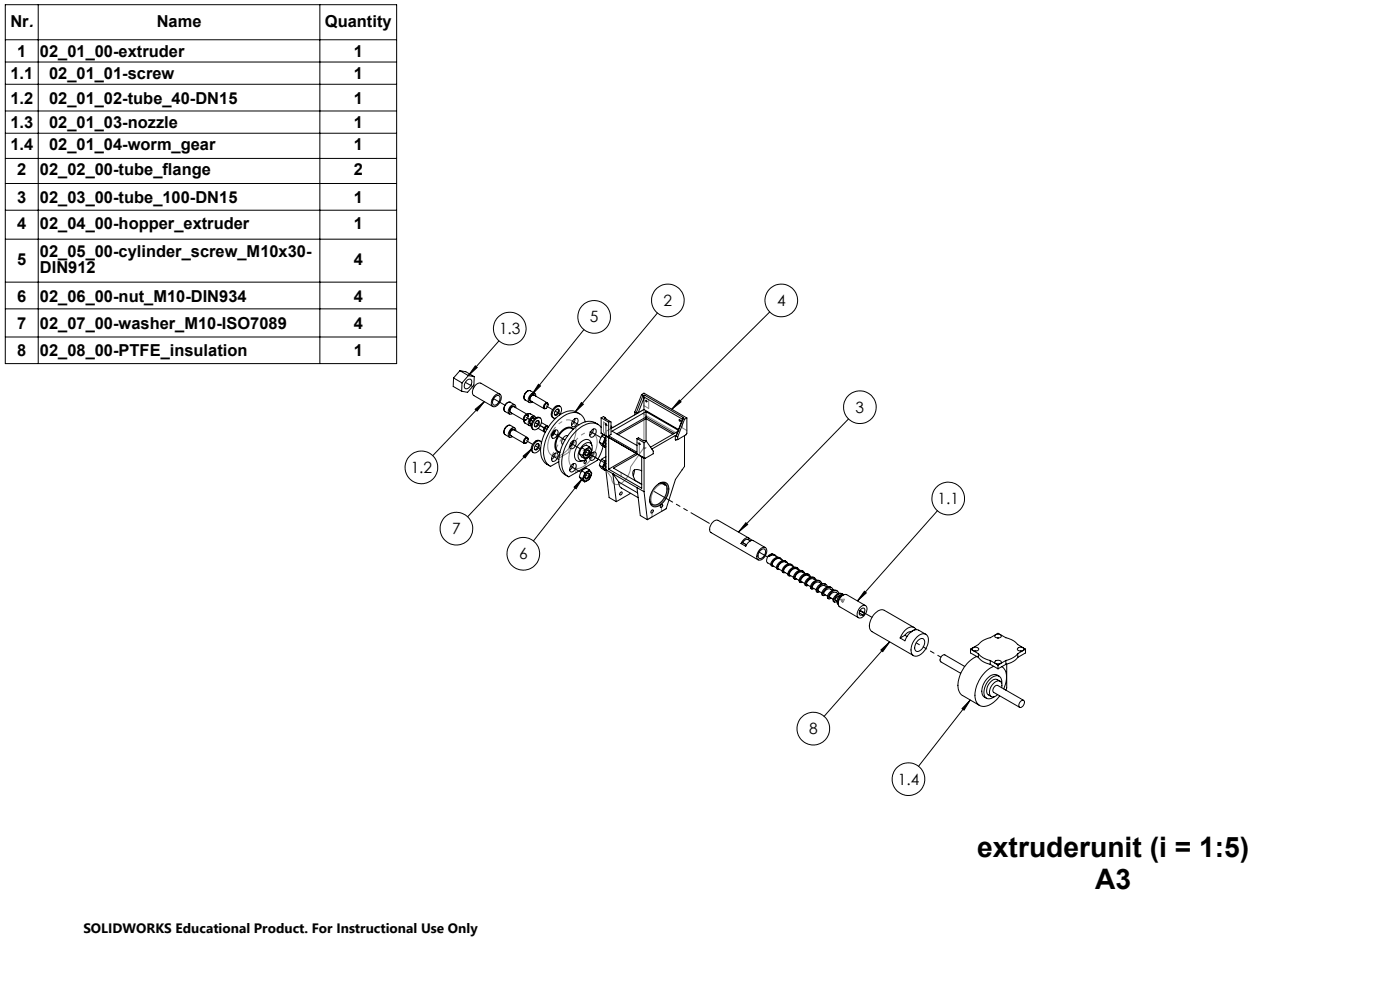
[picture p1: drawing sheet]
<svg xmlns="http://www.w3.org/2000/svg" width="420mm" height="297mm" viewBox="0 0 420 297" stroke-linecap="round" stroke-linejoin="round" font-family="sans-serif">
<g fill="none" stroke="#000" stroke-width=".3">
<path d="M1.6 1.4h117.4v107.6h-117.4zM1.6 18.6h117.4M1.6 11.9h117.4M11.5 1.4v107.6M96 1.4v107.6M1.6 25.3h117.4M1.6 33.3h117.4M1.6 39.9h117.4M1.6 47.5h117.4M1.6 55h117.4M1.6 63h117.4M1.6 71.7h117.4"/>
<path d="M1.6 84.6h117.4M1.6 92.6h117.4M175.2 98.8l-15.6 19.4M197.2 93.8l-24.8 29.8M230.9 93.5l-29.4 29.2M1.6 101h117.4M136.1 113.3l2.5 1.5M136.1 113.3l-.1 2.5 2.5 1.5M138 111.1l-1.9 2.2M138 111.1l2.5 1.5M138 111.1l1.7 .3 2.6 1.5M138.6 114.8l-.1 2.5"/>
<path d="M140.1 113.9a.83 .83 0 0 1 1.2-.1 .83 .83 0 0 1 .2 1.1 1.6 1.6 0 0 1-2 1.5 1.98 1.98 0 0 1 .6-2.5zM140.5 112.6l-1.9 2.2M140.5 112.6l1.8 .3M142.3 112.9l-.1 2.5-1.9 2.2-1.8-.3M142.6 109.6l.6 .5-2.7 2.5zM148.2 118.8a1.1 1.1 0 0 1 1.3-.8 1.1 1.1 0 0 1 .9 1.2 2.73 2.73 0 0 1-2.4 2.7 2.03 2.03 0 0 1 .2-3.1zM148.3 119.2a.91 .91 0 0 1 .8-.7 .91 .91 0 0 1 .9 .6 1.9 1.9 0 0 1-2 2.2 1.75 1.75 0 0 1 .3-2.1zM149.7 102.2l-9.2 10.4M150 118.1l-5.7-3.2a2.46 2.46 0 0 0-2.1 3.7l5.6 3.2M157.6 119.9l1.2 .7M159.1 117.1a1.76 1.76 0 0 0-1.6 .9 1.76 1.76 0 0 0 .1 1.9M160.1 118.4a1.15 1.15 0 0 0-.9 1.7"/>
<path d="M160.1 118.4h.1M160.2 118.4l4 2.4M160.3 118.5l-.1-.1a1.13 1.13 0 0 0-1.1 .5 1.13 1.13 0 0 0 .1 1.3h.1M160.4 117.9l-1.3-.8a1.83 1.83 0 0 0-1.5 2.8M160.7 118.7a.82 .82 0 0 0-.6-1 .82 .82 0 0 0-1 .6 1.4 1.4 0 0 0-.1 2.4l.7-.2M161.5 115.2l.6 .5-2.5 2.5zM192.5 118.2l.4 .3M192.5 118.2l.7-.4 12.9 7.5M192.5 118.2l-2.1 5.3M192.9 118.5l-2 5.3M193 118.9l11.8 6.8M193 118.9l.2 .4"/>
<path d="M193.2 119.3v3.4M193.2 119.3l-1.7 4.4M193.4 118.5h-.5M193.4 118.5l11.6 6.6M193.4 118.5l-.4 .4M193.7 119.9l.3 .2v.4l-.3-.3zM203.8 119.9l.5 .5-2.8 2.3zM142.6 122.7l2.7-2.3-2.2 2.8zM145.3 120.4l-15.5 16.2M151.6 130.3l1.2 .7M151.6 123.4l1.2 .7M153.1 127.5a1.76 1.76 0 0 0-1.7 .9 1.76 1.76 0 0 0 .2 1.9"/>
<path d="M153.1 120.6a1.76 1.76 0 0 0-1.7 .9 1.76 1.76 0 0 0 .2 1.9M153.1 120.6a1.84 1.84 0 0 0-1.5 2.8M153.1 120.6l1.3 .7M153.2 130.5h.1M153.2 130.5a1.13 1.13 0 0 1 1-1.7l4 2.3M153.2 130.5l4 2.4M154.3 128.9a1.11 1.11 0 0 0-1.2 .3 1.11 1.11 0 0 0-.1 1.3l.3 .1M154.3 122a1.04 1.04 0 0 0-1.2 .1 1.04 1.04 0 0 0-.2 1.2l.4 .4M154.4 128.2l-1.3-.7a1.84 1.84 0 0 0-1.5 2.8M154.7 129.1a.82 .82 0 0 0-.6-1 .82 .82 0 0 0-1 .6 1.41 1.41 0 0 0-.1 2.4l.7-.3M154.7 122.2a.8 .8 0 0 0-.5-1 .8 .8 0 0 0-1 .5 1.51 1.51 0 0 0-.2 2.4l.7-.2M157 136.7l2.7-2.3-2.2 2.8z"/>
<path d="M157.2 125.9v.6l.4 .3M157.2 125.9l.4 .9M157.5 131.8a.54 .54 0 0 1 .8-.4 .54 .54 0 0 1 0 .9 .51 .51 0 0 1-.6 .5 .51 .51 0 0 1-.4-.6zM157.6 126.8l1.2 .8M157.6 124.7a.46 .46 0 0 1 .6-.3 .46 .46 0 0 1 .2 .7 .63 .63 0 0 1-.4 .7 .63 .63 0 0 1-.7-.2zM158.4 131.8a.56 .56 0 0 0-.4-.7 .56 .56 0 0 0-.7 .4 .71 .71 0 0 0-.3 .8 .71 .71 0 0 0 .6 .6l.3-.2M158.4 124.8a.53 .53 0 0 0-.3-.7 .53 .53 0 0 0-.7 .4 .78 .78 0 0 0-.4 .8 .78 .78 0 0 0 .6 .7l.3-.2M159.1 124l-.9 .2M159.2 127.1h.1M159.2 127.1l.2 .1M159.2 120.1l4 2.4M159.2 120.1v.1"/>
<path d="M159.7 134.4l-19.4 20.5M160.1 125.3a1.17 1.17 0 0 0-.9 1.8M160.1 125.3h.1M160.2 125.3l.2 .2M160.3 125.4a1.06 1.06 0 0 0-1.3 .4 1.06 1.06 0 0 0 .2 1.3h.1M160.4 124.8l-1.4-.8-.8 .2-4-2.3a1.14 1.14 0 0 0-1 1.7l4 2.3M160.4 127.8h.1M160.5 125.8a1.04 1.04 0 0 1 1.5-.6 1.04 1.04 0 0 1 .4 1.5 2.12 2.12 0 0 1-2.4 2 2.29 2.29 0 0 1 .5-2.9zM160.7 126.5a.62 .62 0 0 1 .9-.4 .62 .62 0 0 1 .1 1 .81 .81 0 0 1-.5 .7 .81 .81 0 0 1-.9-.2zM160.7 125.2a.83 .83 0 0 0-.8-.5 .83 .83 0 0 0-.8 .6 1.41 1.41 0 0 0-.1 2.3h.3M160.9 133.2a.58 .58 0 0 1 .8-.1 .58 .58 0 0 1 0 .9 .81 .81 0 0 1-.5 .7 .81 .81 0 0 1-.9-.1l.1-.7zM161.4 126v.1"/>
<path d="M161.4 126a1.43 1.43 0 0 1-1 1.8M161.4 133a1.43 1.43 0 0 1-1 1.7M161.4 128.4l1.8 1M162.1 125.3a1.55 1.55 0 0 0-2.3 .9 1.58 1.58 0 0 0 .3 2.5M162.1 132.2a1.88 1.88 0 0 0-2.6 1.6 1.32 1.32 0 0 0 .6 1.9M162.4 132.7a.98 .98 0 0 0-.9-.6 .98 .98 0 0 0-1 .6 2.05 2.05 0 0 0-.3 3 2.11 2.11 0 0 0 2-1.5M162.4 126.6l1.8 1.1M163.3 128.1a.55 .55 0 0 1 .6-.5 .55 .55 0 0 1 .5 .5 .74 .74 0 0 0-1 .3 .74 .74 0 0 0 .3 1 .52 .52 0 0 1-.7-.2 .52 .52 0 0 1 .1-.7zM163.7 121.2a.44 .44 0 0 1 .6-.2 .44 .44 0 0 1 .1 .7 .58 .58 0 0 1-.4 .6 .58 .58 0 0 1-.7-.3zM164.4 121.4a.56 .56 0 0 0-.4-.8 .56 .56 0 0 0-.7 .5 .71 .71 0 0 0-.3 .8 .71 .71 0 0 0 .6 .6l.3-.2M166.1 136.1a.79 .79 0 0 1 1.2-.2 .79 .79 0 0 1 0 1.3 1.04 1.04 0 0 1-.7 .9 1.04 1.04 0 0 1-1.1-.2v-.7zM166.1 129.2a.79 .79 0 0 1 1.2-.2 .79 .79 0 0 1 0 1.2 1.04 1.04 0 0 1-.7 1 1.04 1.04 0 0 1-1.1-.2v-.7z"/>
<path d="M166.3 129l-.8 1.5M166.5 129.3l-.7 1.3M166.5 128.9a2.11 2.11 0 0 1-1 1.9M166.5 135.9a2.23 2.23 0 0 1-1 1.8M166.7 123a.62 .62 0 0 1 .9-.4 .62 .62 0 0 1 .1 1 .81 .81 0 0 1-.5 .7 .81 .81 0 0 1-.9-.1zM167.4 122.6a1.38 1.38 0 0 1-1 1.7M167.9 124.4a1.79 1.79 0 0 0-.1-2.7 2.5 2.5 0 0 0-1.8 3.5l.7 .1M168.1 121.8a1.5 1.5 0 0 0-2.3 1 1.58 1.58 0 0 0 .3 2.5M170.3 130.6a1.76 1.76 0 0 0-1.5 2.6M171.3 132.6a.78 .78 0 0 1 .8-.6 .78 .78 0 0 1 .8 .6 1.46 1.46 0 0 1-1.8 1.7l-.1-.9zM171.6 139.3a.74 .74 0 0 1 1-.3 .74 .74 0 0 1 .2 1 1.33 1.33 0 0 1-1.7 1.3 1.77 1.77 0 0 1 .5-2zM171.9 126a.83 .83 0 0 1 1.2-.6 .83 .83 0 0 1 .2 1.3 1.07 1.07 0 0 1-.6 1.1 1.07 1.07 0 0 1-1.2-.2v-.8z"/>
<path d="M171.9 128.7a2.33 2.33 0 0 0-3.3 .7 5.2 5.2 0 0 0-1.5 5.6l.9 .5M172 132.2l-.9 1.6M172 132.1a2.16 2.16 0 0 1-1.1 1.8M172 139a2.06 2.06 0 0 1-1.1 1.9M172 128.7a1.97 1.97 0 0 0-2.9 0 5.9 5.9 0 0 0-2.4 6l.4 .6 .9 .4M172.5 125.4a2.11 2.11 0 0 1-1.1 1.9M173.8 136l.7 .9 .9 .6M173.8 136l.9 .5M173.9 124a5 5 0 0 0-6.5 .7 13.4 13.4 0 0 0-5.1 11.8 4.1 4.1 0 0 0 2.6 3.1M174.4 120.6l.6 .5-2.6 2.5zM174.5 134.2l-.7 1.8M174.5 134.2l.9 .5"/>
<path d="M174.7 136.5l.7 1M175.4 138.1l.3-.1a.48 .48 0 0 1 .1 .6 .48 .48 0 0 1-.6 .2zM175.4 134.7l-.7 1.8M175.6 126.4a3.6 3.6 0 0 0-5.6-2.2 13.4 13.4 0 0 0-6.8 12.8l.6 1.5 1.4 1.3 2.4-1.4M175.6 134.9a.88 .88 0 0 1 1.1-.6 .88 .88 0 0 1 .6 1.1 1.71 1.71 0 0 1-2 1.7 1.89 1.89 0 0 1 .3-2.2zM175.9 135.2a.6 .6 0 0 1 .9-.2 .6 .6 0 0 1 0 1 .65 .65 0 0 1-.6 .6 .65 .65 0 0 1-.7-.4zM176.2 135l.1-.1a.8 .8 0 0 1 .4 1 .8 .8 0 0 1-.8 .6l-.4-.4M176.8 133.9l-1.4 .8M176.8 133.9l.5 .6a1.91 1.91 0 0 1-.6 2.3l-1.3 .7M176.8 133.9l-.9-.5-1.4 .8M177.1 136.2a2.74 2.74 0 0 0 0-3.4 2.44 2.44 0 0 0-2.9 1.5 2.77 2.77 0 0 0-.1 3.7 2.29 2.29 0 0 0 2.5-1.2M177.6 133.5a1.7 1.7 0 0 0-1.2-1.8 1.7 1.7 0 0 0-1.9 .6 4.7 4.7 0 0 0-1.8 5.5l.7 .5 1.5-.2"/>
<path d="M177.6 135.8a.74 .74 0 0 1 1-.3 .74 .74 0 0 1 .2 1.1 1.29 1.29 0 0 1-1.7 1.2 1.73 1.73 0 0 1 .5-2zM177.6 128.9a.74 .74 0 0 1 1-.3 .74 .74 0 0 1 .2 1 1.29 1.29 0 0 1-1.7 1.3 1.73 1.73 0 0 1 .5-2zM178 128.6a2.11 2.11 0 0 1-1.1 1.9M178 135.5a2.23 2.23 0 0 1-1.1 1.9M179.4 127.2a5 5 0 0 0-6.5 .7 13.5 13.5 0 0 0-5.1 11.7 4 4 0 0 0 2.6 3.2M179.8 132.5l.7 1 .9 .5M179.8 139.4a2.81 2.81 0 0 0 1.6 1.6M179.8 132.5l.9 .5M179.8 139.4l.9 .6M180.3 128.1a3.9 3.9 0 0 0-5.4-.5 13.6 13.6 0 0 0-6.2 12.6l.8 1.9 1.1 .8 8.5-4.9 1.1-2.1 .7-2.2M180.3 129.8l12.9 7.4M180.3 125.2v4.6"/>
<path d="M180.3 125.2l2.3 1.3M180.3 129.8l1.5 .8M180.5 130.7l-.7 1.8M180.5 137.7l-.7 1.7M180.5 130.7l.9 .5M180.5 137.7l.9 .5M180.7 133l.7 1M180.7 140l.7 1M181.1 130.3l-.6 .4M181.4 131.2l-.7 1.8M181.4 138.2l-.7 1.8M181.5 125.1l-.5-.3-.7 .4"/>
<path d="M181.5 125.1l-.1 .3 1.6 .9M181.5 125.1l.4 .5M181.5 132.6l.3 .4M181.5 139.6l.3 .3M181.6 126.9l.2 .1a.25 .25 0 0 1 .2 .2 .25 .25 0 0 1-.2 .3zM181.8 131.1l-.4 .1M181.8 133.9l-.4 .1M181.8 131.4a1.54 1.54 0 0 0-.2 2.3l.2 .1M181.8 131.9l-.3 .8 .3 .5M181.8 138l-.4 .2M181.8 138.3a1.54 1.54 0 0 0-.2 2.3l.2 .1M181.8 138.9l-.3 .8 .3 .4"/>
<path d="M181.8 136.9l-1.3 .8M181.8 130.6h.1M181.8 130.6l.8 .5v9.5M181.8 130.6v10.2M182.6 126.5v4.1M182.6 130.6l8.5 4.9v-4.1M183 126.3l.3 .2v3.7l-.7 .4M183 126.3l-.4 .2M183.3 128.1l.2 .2M183.3 127.7l.2 .3M183.5 128.3l-.2 .1M183.5 128v.3"/>
<path d="M190.4 123.5l.5 .3M190.4 123.5v.8M190.9 123.8l.2 .1-7.3 4.3-.3-.2M190.9 135.9l-8.3 4.7M191.1 131.4l2.1 1.3M191.1 131.4l.4-.2 1.5 .8 .9 .3M191.3 136.1l-7.3 4.2 8.5 4.9M191.5 123.7l-.6 .1M191.6 132.8h.3l.1 .4h-.2zM193.2 122.7l10.4 6M193.2 122.7l-1.7 1M193.2 137.2h.1"/>
<path d="M193.2 132.7v14.7M193.2 137.2l-.7-.4v9.5l-9.9-5.7M193.8 123.4l-10.2 5.8 7.5 4.3M193.8 123.4l9.7 5.5M193.8 123.4v8.8M193.9 132.3l-.7 .4M193.9 132.3l2.1 2.9v.8l-2.5 1.4-.3-.2M201.9 130.1l-8.1-4.6-8.3 4.8M202.3 129.9l-8.5-4.9-8.8 5M202.6 131.8h.1M202.6 130.5l.3 .2M202.6 130.5l-7.1 4.1"/>
<path d="M202.6 130.5v1.3M202.9 130.7l.4 .2M203.3 130.9v.9M203.3 131.8h-.7M203.3 129.3l-8.1 4.7M203.8 125.7l.3 .2v.4l-.3-.2zM204.8 125.7l-1.9 5M204.9 125.4l-2 5.3M204.9 125.4l.5 .3M205 125.1l-.2 .6M205 125.1l-.1 .3M205.4 130.6v9.2l-2.8 3.9-2.8 8.8-5.6 3.2"/>
<path d="M205.4 125.7l-2.1 5.2M206.1 125.3l-.7 .4M206.1 125.3v4.6l-.3 .4-2.5 1.5M254.6 125.6l-33.1 33.9M173.8 142.9l.7 1 .9 .5M173.8 142.9l.9 .5M174.5 141.1l-.7 1.8M174.5 141.1l.9 .5M174.7 143.4l.7 1M174.7 143.4l-1.9 3.1-.6-.5zM174.7 143.4l-14.7 18.7M175.4 141.6l-.7 1.8"/>
<path d="M175.8 141.7a.86 .86 0 0 1 1.1-.4 .86 .86 0 0 1 .4 1.2 1.7 1.7 0 0 1-1.9 1.5 1.63 1.63 0 0 1 .4-2.3zM175.9 142.2a.61 .61 0 0 1 .9-.4 .61 .61 0 0 1 0 1 .69 .69 0 0 1-.5 .7 .69 .69 0 0 1-.8-.3zM176.2 141.9a.51 .51 0 0 1 .6 .3 .51 .51 0 0 1-.3 .7 .52 .52 0 0 1-.4 .5 .52 .52 0 0 1-.6-.4M176.8 140.8l-1.4 .8M176.8 140.8l.5 .7a1.95 1.95 0 0 1-.6 2.2l-1.3 .7M176.8 140.8l-.9-.5-1.4 .8M181.8 140.8l2.1 1.2M181.8 140.8l.9 8.3 2.2 1.3M181.8 140.8l-.4 .2M183.9 142l7.2 4.2M183.9 142l1.7 2.5M183.9 142l1 8.4"/>
<path d="M185.6 144.5l.2 1.1 .5 .6 5.2 3M185.6 144.5l5.7 3.2M186.1 147.6l.3-.2a.48 .48 0 0 1 .2 .7 .48 .48 0 0 1-.7 .2zM189.2 147.8l-4.3 2.6M190.3 140.8l-.3 1.8M191.1 146.2l2.1 1.2M191.1 146.2l1 8.3 2.1 1.2M192.5 141.1a1.87 1.87 0 0 0-2.6 .3l.1 1.4 .6 1.3M193.2 147.4l1 8.3M195.5 152.9l.2-.1a.42 .42 0 0 1 .2 .6 .42 .42 0 0 1-.6 .2zM196.6 145.9a2.48 2.48 0 0 1 3.7-.8 5.5 5.5 0 0 1-3 6.7 1.75 1.75 0 0 1-1.9-.3 1.75 1.75 0 0 1-.5-1.9 6.6 6.6 0 0 1 1.7-3.7zM197.6 145a1.64 1.64 0 0 1 2 0 1.64 1.64 0 0 1 .5 2 4.8 4.8 0 0 1-3.9 4.4 1.51 1.51 0 0 1-1.3-1.7"/>
<path d="M198.3 151.3l.2-.1a.42 .42 0 0 1 .2 .6 .42 .42 0 0 1-.6 .1zM198.3 144.7l1.2 .7-.4-.7M223.8 156.7l.5 .5-2.8 2.3zM281.2 153.1l-24 27M222.3 162.9l1.4 .8a2.14 2.14 0 0 1 2.4-1.6l3.5 2M222.8 162.6l1.1 .7M222.8 162.6l-.5 .3M224.4 161.7a1.41 1.41 0 0 0-1.6 .9M224.4 161.7l.7 .4M224.6 161.3l-9.2-5.3a2.43 2.43 0 0 0-2.1 3.6l14.2 8.2M224.9 161.4a1.68 1.68 0 0 0-2.4 1.2l-.2 .3M224.9 161.4l.9 .6"/>
<path d="M224.9 161.4l-.5 .3M227.9 164.8a1.12 1.12 0 0 1 1.2-.8 1.12 1.12 0 0 1 .9 1.1 2.74 2.74 0 0 1-2.4 2.7 1.81 1.81 0 0 1 0-2.7zM228 165.1a.87 .87 0 0 1 1.2-.6 .87 .87 0 0 1 .4 1.3 1.56 1.56 0 0 1-2 1.4 1.78 1.78 0 0 1 .4-2.1zM230.5 166.5l.3 .1M230.5 166.5v.1M230.5 166.6a1.62 1.62 0 0 0-.2 2.1l.9 .5M230.5 166.6l.3 .2M230.8 166.6h.1a1.31 1.31 0 0 1 2 .2M230.8 166.6v.2M230.8 166.8a1.26 1.26 0 0 1 1.6-.3l.9 .5M231.4 166l.7 .3M232.5 166.3l-.3-.1a1.55 1.55 0 0 0-1.7 .3"/>
<path d="M234.2 167.3a1.99 1.99 0 0 0-2.1 .2 1.99 1.99 0 0 0-.7 2l.3 .2M234.6 167.8a1.56 1.56 0 0 0-1.5-.6 1.56 1.56 0 0 0-1.2 1.1l-.4 1.1 .1 .2h.4M234.8 171.5l.3 .2M234.9 168a1.85 1.85 0 0 0-2.1-.4 1.85 1.85 0 0 0-1 1.9l1.1 .7M235.8 168.5a1.76 1.76 0 0 0-2.3 2l1.1 .6M235.8 168.5l.8 .5M235.9 168.3a1.99 1.99 0 0 0-2.1 .2 1.99 1.99 0 0 0-.7 2l.3 .2M236.3 168.8a1.2 1.2 0 0 0-2-.2l-.7 .7-.4 .8 .1 .5h.5M236.5 172.5l.2 .1M237.3 169.1l.3 .2M237.3 169.1a2.02 2.02 0 0 0-2.5 2.3M238.1 169.9a1.35 1.35 0 0 0-1.3-.8 1.35 1.35 0 0 0-1.2 .8l-.7 1.2 .1 .5h.5"/>
<path d="M238.2 170a1.79 1.79 0 0 0-2-.4 1.79 1.79 0 0 0-1 1.8l1.1 .6M238.9 173.5l-.5 .1a2.03 2.03 0 0 1 2.8-2.2l.3 .5a1.67 1.67 0 0 0-1.9-.3 1.67 1.67 0 0 0-.9 1.7l1 .6M239 170.1a2.14 2.14 0 0 0-2.6 2.3h.1M239 170.1l.3 .1M239.7 170.9a1.34 1.34 0 0 0-1.2-.9 1.34 1.34 0 0 0-1.2 .8l-.7 1.2 .1 .6 .5-.1M239.9 171a1.72 1.72 0 0 0-2-.4 1.72 1.72 0 0 0-1 1.8l1.1 .6M240.3 174.2a1.65 1.65 0 0 1 1-1.6 1.65 1.65 0 0 1 1.9 .4 1.19 1.19 0 0 0-.9-1 1.19 1.19 0 0 0-1.2 .5l-.8 .7-.3 .8 .1 .6 .6-.2M240.3 174.3l1.1 .6M241 171.2a1.98 1.98 0 0 0-2.1 .2 1.98 1.98 0 0 0-.7 2l.3 .2M242.7 172.2a1.98 1.98 0 0 0-2.1 .2 1.98 1.98 0 0 0-.7 2l.3 .2M243.3 176.4l.3 .1M244.4 173.2a1.98 1.98 0 0 0-2.1 .2 1.98 1.98 0 0 0-.7 2l.3 .2"/>
<path d="M244.8 174a1.6 1.6 0 0 0-1.8-.4 1.6 1.6 0 0 0-.9 1.6l1 .6M244.9 173.9a1.2 1.2 0 0 0-1-.9 1.2 1.2 0 0 0-1.2 .5l-.7 .7-.3 .8 .1 .5 .6-.1M245.5 177.1l1.1 .6M246.1 174.2a1.97 1.97 0 0 0-2.1 .2 1.97 1.97 0 0 0-.7 2M246.5 174.9a1.6 1.6 0 0 0-1.8-.3 1.6 1.6 0 0 0-.9 1.6l1 .5M246.6 174.9a1.22 1.22 0 0 0-1-.9 1.22 1.22 0 0 0-1.2 .4l-.7 .8-.3 .8 .1 .5 .6-.1M247.8 175.2a1.98 1.98 0 0 0-2.1 .2 1.98 1.98 0 0 0-.7 2l.3 .1M248.1 175.9a1.54 1.54 0 0 0-1.7-.3 1.54 1.54 0 0 0-.9 1.5M248.3 175.9a1.5 1.5 0 0 0-1.5-.9 1.5 1.5 0 0 0-1.3 1.1l-.4 .8 .1 .6 .7-.2M249.2 176.6a1.47 1.47 0 0 0-2 1.4l1 .6M249.2 176.6l.6 .3M249.4 176.1a1.99 1.99 0 0 0-2 .3 1.99 1.99 0 0 0-.7 1.9l.2 .2"/>
<path d="M250 176.9a1.2 1.2 0 0 0-.9-.9 1.2 1.2 0 0 0-1.2 .4l-.7 .7-.4 .8 .1 .6 .7-.2M251.1 177.1a1.99 1.99 0 0 0-2 .2 1.99 1.99 0 0 0-.7 2l.2 .2M251.4 177.9a1.49 1.49 0 0 0-1.6-.3 1.49 1.49 0 0 0-.9 1.4l1 .6M251.7 177.8a1.21 1.21 0 0 0-.9-.9 1.21 1.21 0 0 0-1.2 .5l-.8 .7-.3 .8 .3 .6 .5-.3M252 178.5a1.34 1.34 0 0 0-1.4 1.4l.5 .3M252.6 178l.3 .1a1.96 1.96 0 0 0-1.5 3h.1M252.6 178a2.19 2.19 0 0 0-2.3 2.4h.4l.3-.2M252.6 178l-.1 .2M252.6 178l.2 .1M252.8 178.1a1.96 1.96 0 0 0-2 .2 1.96 1.96 0 0 0-.7 2l.2 .1M252.8 178.1l.4 .2M253 178.3a2.3 2.3 0 0 0-1.5 2.7"/>
<path d="M259.3 177.2l.6 .5-2.7 2.4zM257.8 183.7l.9 .5M258 183.1l1.4 .8M258 182.9l1.2 .7M258.1 182a1.09 1.09 0 0 1 1.4-.6 1.09 1.09 0 0 1 .5 1.5 2.46 2.46 0 0 1-2.4 2.3 2.13 2.13 0 0 1 .5-3.2zM259.2 183.6a.74 .74 0 0 0 .3-.8 .74 .74 0 0 0-.8-.5 1.34 1.34 0 0 0-.6 2.1l.6-.2M259.2 183.6l.2 .3M259.4 183.9l-.5 .6-.2-.3M259.6 181.5l-5.6-3.3a2.5 2.5 0 0 0-2.2 3.6l5.8 3.3M264.3 194.8l2.6-2.4-2.1 2.9zM266.9 192.4l-19.7 22.3M271.5 190.4l.6 .3"/>
<path d="M271.5 190.4l-1.4 .8M273.3 189.3a1.94 1.94 0 0 0-1.8 1.1M273.3 189.3v.1M273.8 189.1l-.5 .2M274.2 188.1l-8.9-5.2a3.3 3.3 0 0 0-3.9 2.4 3.1 3.1 0 0 0 .2 4l12.5 7.2M274.7 188.5a2.03 2.03 0 0 0-3.3 .5l-1.3 2.2M274.7 188.5l.3 .2M274.7 188.5l-.9 .6M275.1 190.9a1.9 1.9 0 0 1 3.3-.1 5.1 5.1 0 0 1-3.6 5.9 1.87 1.87 0 0 1-1.4-2.8l.5-1.4zM275.5 191.9a1.11 1.11 0 0 1 1.6-.4 1.11 1.11 0 0 1 .2 1.6 2.31 2.31 0 0 1-2.5 2 2.4 2.4 0 0 1 .7-3.2zM277.7 190.1l-2.1-1.2a3.5 3.5 0 0 0-3.9 2.7l-.2 .4-1.4-.8M289.4 199.7l-5.9-3.4a1.39 1.39 0 0 0-1.2 2.1l5.9 3.4"/>
<path d="M291.1 194.6l2.4-1.4a5.9 5.9 0 0 1 3.6-2.1l2.3-1.3 2.4 1.3a6.2 6.2 0 0 1 3.5 2.1l2.4 1.4M291.1 194.6l2.4 1.3M291.1 194.6v1.1l2.4 1.3M291.7 194.3a1.17 1.17 0 0 1 1.9 .3 1.09 1.09 0 0 1-1 .5 1.09 1.09 0 0 1-1-.7zM292.5 195.1h.3M293.1 196.8a9.7 9.7 0 0 0-5.5 10.1l1 1.4 5.3 3.1M293.5 195.9a5.9 5.9 0 0 0 3.6 2M293.5 197a5.7 5.7 0 0 0 3.6 2.1M293.5 195.9v1.1M297.1 197.9l2.3 1.4M297.1 199.1l2.3 1.3M297.1 197.9v1.2"/>
<path d="M298.1 199.7a9.7 9.7 0 0 0-5.4 10.2 2.74 2.74 0 0 0 4.4 1.2l1.9-1.4 .9-1.1M298.5 198.2a1.06 1.06 0 0 1 1.1-.3 1.06 1.06 0 0 1 .8 .8 1.12 1.12 0 0 1-2-.4zM298.5 190.4a1.06 1.06 0 0 1 1.1-.4 1.06 1.06 0 0 1 .8 .8 1.12 1.12 0 0 1-2-.3zM299.3 199h.2M299.3 191.2h.2M299.4 199.3v1.1M300.6 199.8h-.1a4.3 4.3 0 0 1 1.2 5.2l-.6 1.5M301.8 197.9l-2.4 1.4M301.8 199.1l-2.4 1.3M301.8 197.9v1.2M302 199v7.1l-.3 .7M305.3 195.9a6.2 6.2 0 0 1-3.5 2"/>
<path d="M305.3 194.3a1.17 1.17 0 0 1 1.9 .3 1.09 1.09 0 0 1-1 .5 1.09 1.09 0 0 1-1-.7zM305.3 197a5.9 5.9 0 0 1-3.5 2.1M305.3 195.9v1.1M306.1 195.1h.3M307.7 194.6l-2.4 1.3M307.7 194.6v1.1l-2.4 1.3M291.1 209.8l-1.9 3-.6-.4zM291.1 209.8l-15.5 19.9M299.8 202.7a2.55 2.55 0 0 0-3.8 .8 4.7 4.7 0 0 0-1.1 5.1l1 .7M300 204.1l-.8-.4a2.74 2.74 0 0 0-3.1 2.6l-.1 .7 .2 1 1.2 .8M300.5 206.1a1.43 1.43 0 0 0-1.1-2.1 3.4 3.4 0 0 0-2.2 4.6 1.53 1.53 0 0 0 2.1-.4M300.5 204.9a1.74 1.74 0 0 0-.6-2.1 1.74 1.74 0 0 0-2.2 .2 5.1 5.1 0 0 0-2.1 5.9 1.84 1.84 0 0 0 2.6-.1"/>
<path d="M306.1 210.3a.68 .68 0 0 1 1-.4 .68 .68 0 0 1 .1 1.1 .98 .98 0 0 1-1.5 .8v-.7zM307.1 209.9l-7.8-4.5a1.4 1.4 0 0 0-1.2 2.1l7.8 4.5"/>
<circle cx="152.9" cy="98.5" r="4.9"/>
<circle cx="178.2" cy="95" r="4.9"/>
<circle cx="200.4" cy="90" r="4.9"/>
<circle cx="234.4" cy="90" r="4.9"/>
<circle cx="258" cy="122" r="4.9"/>
<circle cx="126.4" cy="140.1" r="4.9"/>
<circle cx="136.9" cy="158.4" r="4.9"/>
<circle cx="284.5" cy="149.4" r="4.9"/>
<circle cx="157" cy="166" r="4.9"/>
<circle cx="244" cy="218.4" r="4.9"/>
<circle cx="272.5" cy="233.5" r="4.9"/>
</g>
<g fill="none" stroke="#808080" stroke-width=".3">
<path d="M170.7 133.9v1.6l-2.8 1.7v-1.7M175.5 138.4v1.6l-2.8 1.7v-1.7M180.3 130l1.5 .8M181.8 129.3l11.4-6.6v11.5l-4 5.7a5.5 5.5 0 0 1-4.2 5.3l-.7-.1-.5-.5-.3-1.4-1.7-2.4v-13.9l-.8-.4v2.9l.8 1.2M181.8 127.2l.7 .4M191.1 132.6l.7 .4v3.6l1.4 .8M192.8 123.9l1-.5 9.9 5.7-1 .5zM193.3 134.4l.5-.2zM193.3 134.4v.1M186.3 141.6v1.2M195.6 153.3v1.6l-1.4 .8M196.7 146.3a2.12 2.12 0 0 1 3.2-.8 4.5 4.5 0 0 1-3.4 5.9 1.96 1.96 0 0 1-1.1-2.8l.4-1z"/>
<path d="M196.7 145.8a2.29 2.29 0 0 1 3.4-.7 4.4 4.4 0 0 1-1 5.1 2.45 2.45 0 0 1-3.7 1 4.8 4.8 0 0 1 1.3-5.4zM198.4 151.7v1.6l1.4-.8M252.2 179.6h1.1l-.5 .9M252.2 179.6l.8 .6-.2 .3M252.2 179.6l.6 .9"/>
</g>
<path d="M170.5 134.5a4.2 4.2 0 0 1-5.1 1.9 5.2 5.2 0 0 1-.2-6.2 6.3 6.3 0 0 1 5.8-4.3 3.3 3.3 0 0 1 1.6 4.3l-.7 2.3-1.4 2M172.9 140.4a7.6 7.6 0 0 0 6-5.9 3.7 3.7 0 0 0-1.4-4.9 5.7 5.7 0 0 0-5.6 3.7 6 6 0 0 0-.5 6.5l.7 .5 .8 .1" fill="none" stroke="#808080" stroke-width=".3" stroke-dasharray="30.5 1.3 1.3 1.3" stroke-dashoffset="15.1" stroke-linecap="butt"/>
<path d="M174.9 135l3 1.7M193.2 121.6l1.4 .8M194.6 122.4v-2.6M204.6 128.2v-2.6M206.1 129l-1.5-.8" fill="none" stroke="#808080" stroke-width=".3" stroke-dasharray="30.5 1.3 1.3 1.3"/>
<path d="M168.6 131.3l-3 5.2" fill="none" stroke="#808080" stroke-width=".3" stroke-dasharray="30.5 1.3 1.3 1.3" stroke-dashoffset="29.4"/>
<path d="M142.6 122.7l2.7-2.3-2.2 2.8zM203.8 119.9l.5 .5-2.8 2.3zM223.8 156.7l.5 .5-2.8 2.3zM259.3 177.2l.6 .5-2.7 2.4zM264.3 194.8l2.6-2.4-2.1 2.9zM291.1 209.8l-1.9 3-.6-.4zM174.7 143.4l-1.9 3.1-.6-.5zM157 136.7l2.7-2.3-2.2 2.8zM142.6 109.6l.6 .5-2.7 2.5zM161.5 115.2l.6 .5-2.5 2.5zM174.4 120.6l.6 .5-2.6 2.5z" fill="#000"/>
<g fill="none" stroke="#000" stroke-width=".3" stroke-dasharray="6.3 1.3 1.3 1.3 1.3 1.3">
<path d="M142.2 116.1l-2.6-1.5M160.2 118.4a1.15 1.15 0 0 0-1 1.7M151.5 121.5l-3.4-2M153.7 128.8a1.21 1.21 0 0 0-.5 1.7M153.7 121.9a1.21 1.21 0 0 0-.5 1.7M154.2 128.8h-.5M154.2 121.8l-.5 .1M157.9 132.1l1.9 1.1M157.9 125.1l1.9 1.1M159.7 125.4a1.21 1.21 0 0 0-.5 1.6M159.8 126.2l-1.5-.8M160.2 125.3l-.5 .1"/>
<path d="M160.6 133.6l1.6 1M160.6 126.7l3.5 2M161.3 127.1l-.7-.4M163.9 128.6l.2 .1M163.9 121.7l1.9 1.1M164.1 128.7l-2-1.1M165.7 129.7h.1M165.7 136.6l2 1.1M165.7 129.7l3.8 2.2M166.3 130l-.6-.3M166.6 123.2l1.6 1M169.5 131.9l-.7-.4"/>
<path d="M171.2 139.8l3.1 1.7M171.2 132.8l3.1 1.8M171.7 133.1l-.5-.3M171.7 126.2l2 1.1M175.5 136.1a.48 .48 0 0 0 .6 .4 .48 .48 0 0 0 .4-.5l.2-.7M175.7 135.5l.4 .2M176.7 135.3l-.1-.3h-.4M177.2 136.3l3.1 1.8M177.2 129.4l3.1 1.7M181.7 138.9h.1M181.7 132h.1M181.8 139.9l-.3-.4"/>
<path d="M181.8 133l-.3-.4M181.8 138.9l-4.7-2.7M175.7 142.4l.4 .2M176.1 143.3l-.3 .1-.3-.4M176.2 141.9a.48 .48 0 0 1 .6 .2 .48 .48 0 0 1-.2 .7l-.5 .5M192.5 145.1l-1.9-1.1M224 163.3l-1.2-.7M230.3 166.9l-2.5-1.4M261.6 185l-3.6-2"/>
</g>
<path d="M282.3 197l-7.4-4.3" fill="none" stroke="#000" stroke-width=".3" stroke-dasharray="6.3 1.3 1.3 1.3 1.3 1.3" stroke-dashoffset="5.2"/>
<path d="M213.3 157.2l-17.5-10.2" fill="none" stroke="#000" stroke-width=".3" stroke-dasharray="6.3 1.3 1.3 1.3 1.3 1.3" stroke-dashoffset="-.6"/>
<g font-size="8.5">
<text x="293.2" y="256.9">extruderunit (i = 1:5)</text>
<text x="328.6" y="266.4">A3</text>
</g>
<g font-size="4.9">
<text x="3.1" y="8">Nr.</text>
<text x="47" y="8">Name</text>
<text x="97.5" y="8">Quantity</text>
<text x="5.2" y="17.1">1</text>
<text x="12" y="17.1">02_01_00-extruder</text>
<text x="106.1" y="17.1">1</text>
<text x="3.1" y="23.7">1.1</text>
<text x="14.7" y="23.7">02_01_01-screw</text>
<text x="106.1" y="23.7">1</text>
<text x="3.1" y="31.1">1.2</text>
<text x="14.7" y="31.1">02_01_02-tube_40-DN15</text>
<text x="106.1" y="31.1">1</text>
<text x="3.1" y="38.4">1.3</text>
<text x="14.7" y="38.4">02_01_03-nozzle</text>
<text x="106.1" y="38.4">1</text>
<text x="3.1" y="45.1">1.4</text>
<text x="14.7" y="45.1">02_01_04-worm_gear</text>
<text x="106.1" y="45.1">1</text>
<text x="5.2" y="52.6">2</text>
<text x="12" y="52.6">02_02_00-tube_flange</text>
<text x="106.1" y="52.6">2</text>
<text x="5.2" y="60.8">3</text>
<text x="12" y="60.8">02_03_00-tube_100-DN15</text>
<text x="106.1" y="60.8">1</text>
<text x="5.2" y="68.7">4</text>
<text x="12" y="68.7">02_04_00-hopper_extruder</text>
<text x="106.1" y="68.7">1</text>
<text x="12" y="77">02_05_00-cylinder_screw_M10x30-</text>
<text x="5.2" y="79.5">5</text>
<text x="12" y="81.9">DIN912</text>
<text x="106.1" y="79.5">4</text>
<text x="5.2" y="90.4">6</text>
<text x="12" y="90.4">02_06_00-nut_M10-DIN934</text>
<text x="106.1" y="90.4">4</text>
<text x="5.2" y="98.6">7</text>
<text x="12" y="98.6">02_07_00-washer_M10-ISO7089</text>
<text x="106.1" y="98.6">4</text>
<text x="5.2" y="106.8">8</text>
<text x="12" y="106.8">02_08_00-PTFE_insulation</text>
<text x="106.1" y="106.8">1</text>
</g>
<g font-size="4.7">
<text x="199.1" y="91.7">2</text>
<text x="233.1" y="91.7">4</text>
<text x="149.7" y="100.1">1.3</text>
<text x="177" y="96.6">5</text>
<text x="256.7" y="123.7">3</text>
<text x="123.2" y="141.7">1.2</text>
<text x="281.3" y="151">1.1</text>
<text x="135.6" y="160.1">7</text>
<text x="155.7" y="167.6">6</text>
<text x="242.7" y="220">8</text>
<text x="269.3" y="235.1">1.4</text>
</g>
<text font-size="4.1" x="25" y="279.6">SOLIDWORKS Educational Product. For Instructional Use Only</text>
</svg>
